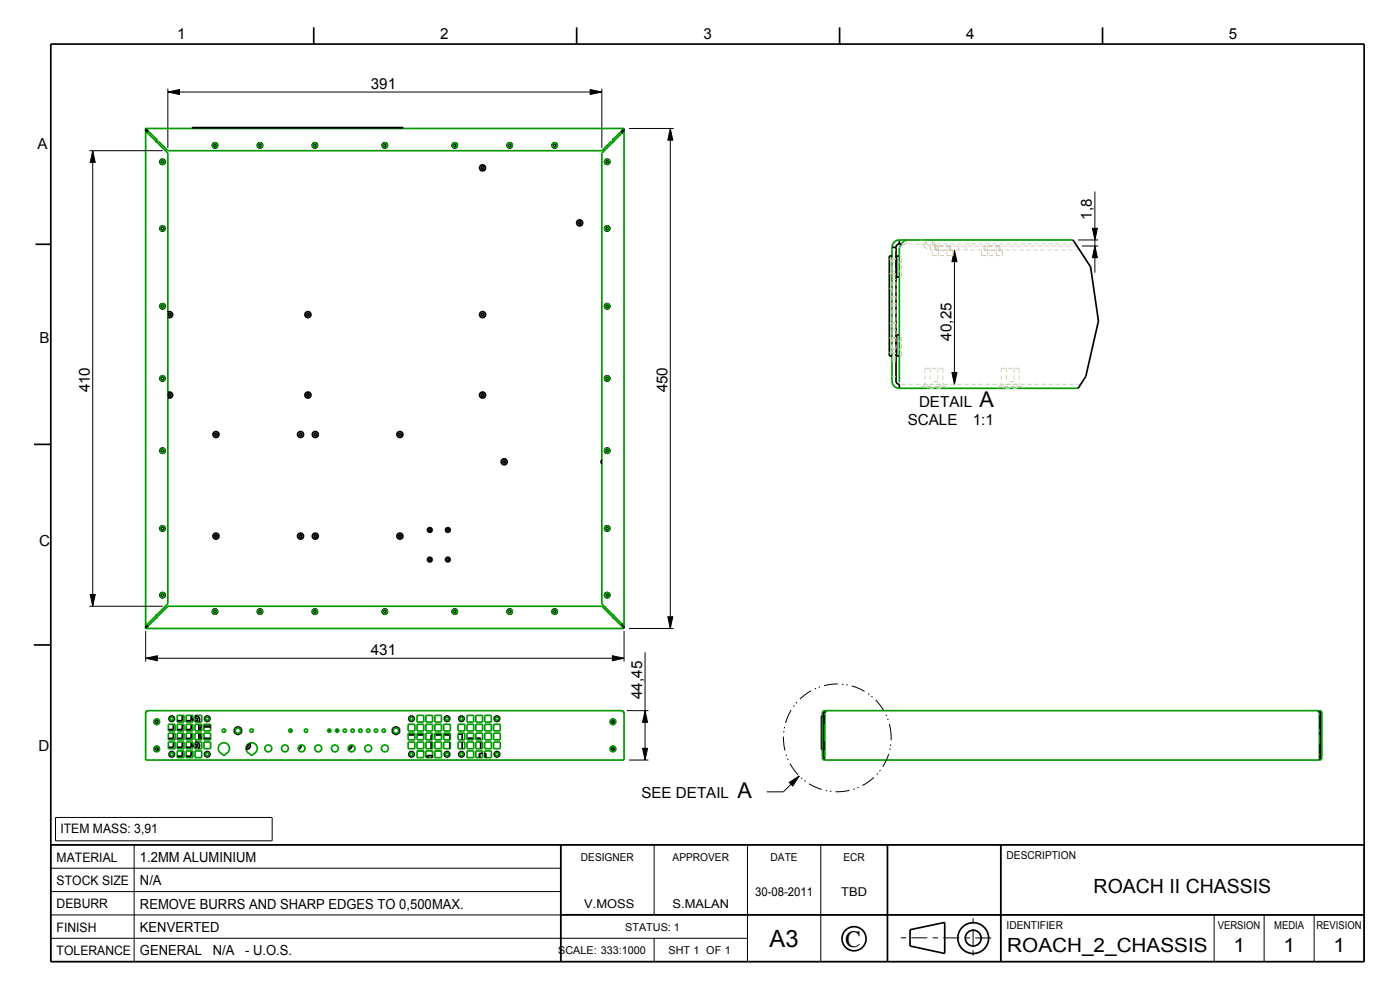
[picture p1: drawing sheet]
<svg xmlns="http://www.w3.org/2000/svg" width="420mm" height="297mm" viewBox="0 0 420 297" stroke-linecap="round" stroke-linejoin="round" font-family="sans-serif">
<g fill="#000">
<path d="M50.4 27.6l3.5-.8v1.5zM177.1 26.8l3.5 .8-3.5 .7zM201.1 38.5l.7 3.5h-1.5zM27.8 45.2l.8 3.5h-1.5zM286.3 74.9l.8 3.5h-1.5zM328.5 73.7l.7 3.5h-1.5zM327.7 68.4h1.5l-.7 3.5zM285.6 111.7h1.5l-.8 3.5zM27.1 178.2h1.5l-.8 3.5zM43.7 197.3l3.5-.8v1.5zM183.7 196.5l3.5 .8-3.5 .7zM200.3 184.9h1.5l-.7 3.5z"/>
<path d="M193.5 213l.8 3.5h-1.5zM192.8 224.3h1.5l-.8 3.5zM236.8 234.5l3-1.9-2 3z"/>
</g>
<g fill="none" stroke="#000" stroke-width=".3">
<path d="M50.4 27.6l3.5-.8v1.5zM50.4 26.6v17.8M50.4 27.6h130.2M177.1 26.8l3.5 .8-3.5 .7zM180.6 26.6v17.8M188.7 38.5h13.4M201.1 38.5l.7 3.5h-1.5zM201.1 38.5v149.9M26.8 45.2h22M27.8 45.2l.8 3.5h-1.5zM27.8 45.2v136.5M328.5 57.4v24.3"/>
<path d="M286.3 74.9l.8 3.5h-1.5zM286.3 74.9v40.3M323.4 71.9h6.1M324.6 73.7h4.9M327.7 68.4h1.5l-.7 3.5zM328.5 73.7l.7 3.5h-1.5zM285.6 111.7h1.5l-.8 3.5zM27.1 178.2h1.5l-.8 3.5zM26.8 181.7h22.1M43.7 197.3l3.5-.8v1.5zM43.7 197.3h143.5M43.7 189.1v9.2"/>
<path d="M183.7 196.5l3.5 .8-3.5 .7zM187.2 189.1v9.2M188.7 188.4h13.4M193.5 195.5v32.3M200.3 184.9h1.5l-.7 3.5zM188 213h6.5M193.5 213l.8 3.5h-1.5zM188.7 227.8h5.8M192.8 224.3h1.5l-.8 3.5zM236.8 234.5l3-1.9-2 3zM239.8 232.6l-4.8 4.7h-5M15.2 253.2h394v35h-394z"/>
<path d="M16.7 245h65v7h-65zM40.2 253.2v35M168.2 253.2v35M196.2 253.2v21M224.2 253.2v35M246.2 253.2v35M266.2 253.2v35M300.2 253.2v35M15.2 274.2h394M15.2 267.2h153M15.2 260.2h153M364.2 274.2v14"/>
<path d="M379.2 274.2v14M394.2 274.2v14M15.2 281.2h209M196.2 281.2v7"/>
</g>
<g fill="none" stroke="#000" stroke-width=".51">
<path d="M15.2 13.2h394v275h-394zM94.1 8.2v5M173 8.2v5M251.9 8.2v5M330.8 8.2v5M43.7 38.5v.7h.7l-.7-.3M44.1 39.2l.3 .8M57.7 38.5v-.3h63.2v.3M186.8 39.2l-.3 .8M187.2 38.5v.7h-.7l.7-.3M10.7 73.2h4.5M267.6 76.7h-.8v30h.8"/>
<path d="M267.6 74.1h1.2M268.8 74.1v40.1a1 1 0 0 0 1 1v1.2M269.8 73.1a1 1 0 0 0-1 1M269.8 71.9v1.2M269.8 73.1h.7M321.9 71.9l5.3 8 2.3 16.3-3.8 16.6-2.3 3.6M10.2 133.2h5M10.1 193.3h5M43.7 188l.7-.4h-.7v.8M44.4 186.9l-.3 .7M186.5 186.9l.3 .7M187.2 188l-.7-.4h.7v.8"/>
<path d="M50.7 214.9l.8-.4 .8 .4v1l-.8 .4-.8-.4zM52 217.1v1.5h-1.5M52 219.7v1.6h-1.5M54.7 214.4v1.6h-1.5M54.7 217.1v1.5h-1.5M54.7 219.7v1.6h-1.5M57.3 214.4v1.6h-1.5M57.3 217.1v1.5h-1.5M57.3 219.7v1.6h-1.5M57.8 215.2v.8M58.5 215.3a.43 .43 0 0 1 .6 0 .43 .43 0 0 1 0 .6 .43 .43 0 0 1-.6 0M58.5 214.6a1.05 1.05 0 0 1 1.2 .5 1.05 1.05 0 0 1-.2 1.3"/>
<path d="M59.7 219.7v2M60.1 219.7v1.6h.4M60.5 217.2h-.8v1.9M60.5 217.9h-.4v1.2M61.2 217.9h2M61.2 217.2h2M61.4 214.9l.8-.4 .8 .4v1l-.8 .4-.8-.4zM67.6 218.9v.2M70.3 218.4l1.1-.7 1 .7v1.2l-1 .6-1.1-.6zM87.4 218.5v.9M98.8 218.5v1M101.1 218.5v1"/>
<path d="M110.9 218.9v.2M117.7 218.4l1.1-.7 1 .7v1.2l-1 .6-1.1-.6zM122.6 214.9l.8-.4 .8 .4v1l-.8 .4-.8-.4zM133.3 214.9l.8-.4 .8 .4v1l-.8 .4-.8-.4zM137.6 214.9l.8-.4 .8 .4v1l-.8 .4-.8-.4zM148.3 214.9l.8-.4 .8 .4v1l-.8 .4-.8-.4zM246.7 214.6h-.3v10h.3M246.7 213.7h.4M247.1 213.7v13.4l.3 .3v.4M247.4 213.4l-.3 .3M247.4 213v.4M247.4 213.4h.3"/>
<path d="M395.6 213.4h.2M395.8 213.4l.4 .3M395.8 213v.4M396.2 213.7v13.4l-.4 .3v.4M396.2 213.7h.4M46.6 224.6l.1 .1M47.4 224.6v.1M50.7 225.6l.8-.5 .8 .5v.9l-.8 .5-.8-.5zM52 222.4v1.6h-1.5M54.7 222.4v1.6h-1.5M54.7 225.1v1.5h-1.5M57.3 222.4v1.6h-1.5"/>
<path d="M57.3 225.1v1.5h-1.5M57.8 223.1v.8M58.5 223.2a.43 .43 0 0 1 .6 0 .43 .43 0 0 1 0 .6 .43 .43 0 0 1-.6 0M58.5 222.5a1.05 1.05 0 0 1 1.3 .6 1.05 1.05 0 0 1-.4 1.3M61.2 221.3h2M61.4 225.6l.8-.5 .8 .5v.9l-.8 .5-.8-.5zM74.3 223.1l.1 .6-.5 .2M74.8 222.8a1.05 1.05 0 0 1 .2 1.2 1.05 1.05 0 0 1-1.2 .5M90.3 223.3l-.2 .9-.6 .3M104.9 223.4l-.1 .4-.3 .1M105.5 223.3l-.2 .9-.8 .3M122.4 220.3h2"/>
<path d="M122.6 225.6l.8-.5 .8 .5v.9l-.8 .5-.8-.5zM125.1 220.3h2M125.1 225.1h2M128.2 226.5v.6M129.3 225.1h.5M129.3 222.4v2M129.6 226.5v.6M129.8 220.3h-.5v1.4M130.4 225.1h2M130.4 220.3h2M133.1 220.3h1.9v1.4M133.3 225.6l.8-.5 .8 .5v.9l-.8 .5-.8-.5z"/>
<path d="M135 222.4v2M137.4 220h1.3v1.7M137.6 225.6l.8-.5 .8 .5v.9l-.8 .5-.8-.5zM138.7 222.4v2M140.1 221.2h2M142.8 221.2h1.4v.5M143.9 225.8v1.3M144.2 222.4v2M145.7 225.8v1.3M148.3 225.6l.8-.5 .8 .5v.9l-.8 .5-.8-.5zM15.2 253.2h394M168.2 253.2v35"/>
<path d="M266.2 253.2v35M300.2 253.2v35M168.2 274.2h241M273 278.6l10.4-2.1v9.3l-10.4-2.3M273 278.7v4.9"/>
<circle cx="48.8" cy="48.5" r=".43"/>
<circle cx="64.5" cy="43.6" r=".43"/>
<circle cx="78" cy="43.6" r=".43"/>
<circle cx="94.5" cy="43.6" r=".43"/>
<circle cx="115.5" cy="43.6" r=".43"/>
<circle cx="136.4" cy="43.6" r=".43"/>
<circle cx="152.9" cy="43.6" r=".43"/>
<circle cx="166.4" cy="43.6" r=".43"/>
<circle cx="182.2" cy="48.5" r=".43"/>
<circle cx="48.8" cy="68.5" r=".43"/>
<circle cx="182.2" cy="68.5" r=".43"/>
<circle cx="48.8" cy="91.8" r=".43"/>
<circle cx="182.2" cy="91.8" r=".43"/>
<circle cx="48.8" cy="113.4" r=".43"/>
<circle cx="182.2" cy="113.4" r=".43"/>
<circle cx="48.8" cy="135.1" r=".43"/>
<circle cx="182.2" cy="135.1" r=".43"/>
<circle cx="48.8" cy="158.4" r=".43"/>
<circle cx="182.2" cy="158.4" r=".43"/>
<circle cx="48.8" cy="178.4" r=".43"/>
<circle cx="182.2" cy="178.4" r=".43"/>
<circle cx="64.5" cy="183.3" r=".43"/>
<circle cx="78" cy="183.3" r=".43"/>
<circle cx="94.5" cy="183.3" r=".43"/>
<circle cx="115.5" cy="183.3" r=".43"/>
<circle cx="136.4" cy="183.3" r=".43"/>
<circle cx="152.9" cy="183.3" r=".43"/>
<circle cx="166.4" cy="183.3" r=".43"/>
<circle cx="47" cy="216.3" r=".43"/>
<circle cx="183.9" cy="216.3" r=".43"/>
<circle cx="47" cy="224.5" r=".43"/>
<circle cx="183.9" cy="224.5" r=".43"/>
<circle cx="256.2" cy="281.3" r="3.6"/>
<circle cx="292" cy="281.2" r="4.6"/>
<circle cx="292" cy="281.2" r="2.37"/>
</g>
<path d="M291.9 275.2v12M270.2 281l28.4 .1" fill="none" stroke="#000" stroke-width=".3" stroke-dasharray="1.6 1.6 4.8 1.6" stroke-linecap="butt"/>
<g fill="none" stroke="#090" stroke-width=".51">
<path d="M43.7 39.2l6.7 6.7v135.1l-6.7 6.6zM186.5 40l.7-.8v148.4l-6.6-6.6v-135.1zM46.6 42.6h.4M47 41.8l-3.3-3.3h143.5l-3.3 3.3M183.9 42.6h.4M183.9 41.4v1h-.5l-2.8 2.8h-130.3l-2.8-2.8h-.5v-1M272 71.9a3.8 3.8 0 0 0-2.2 2.2v40.5M321.9 71.9h-52.1a2.2 2.2 0 0 0-2.2 2.2v40.1a2.2 2.2 0 0 0 2.2 2.2h53.6M43.7 188.4l6.7-6.7h130.2l6.6 6.7zM46.6 184.3h.4M47 185v.5M183.9 184.3h.4"/>
<path d="M183.9 185v.5M44.4 213l-.7 .7M44.4 213l-.5 .2-.2 .5M44.4 213h142.1M50.5 217.1h2v2h-2zM50.5 219.7h2v2h-2zM53.2 214.4h2v2h-2zM53.2 217.1h2v2h-2zM53.2 219.7h2v2h-2zM55.8 214.4h2v2h-2zM55.8 217.1h2v2h-2zM55.8 219.7h2v2h-2z"/>
<path d="M58.5 214.4h2v2h-2zM58.5 217.1h2v2h-2zM58.5 219.7h2v2h-2zM61.2 217.1h2v2h-2zM61.2 219.7h2v2h-2zM122.4 219.7h2v2h-2zM122.4 217.1h2v2h-2zM125.1 219.7h2v2h-2zM125.1 217.1h2v2h-2zM125.1 214.4h2v2h-2zM127.8 219.7h2v2h-2zM127.8 217.1h2v2h-2z"/>
<path d="M127.8 214.4h2v2h-2zM130.4 219.7h2v2h-2zM130.4 217.1h2v2h-2zM130.4 214.4h2v2h-2zM133.1 219.7h2v2h-2zM133.1 217.1h2v2h-2zM137.4 219.7h2v2h-2zM137.4 217.1h2v2h-2zM140.1 219.7h2v2h-2zM140.1 217.1h2v2h-2zM140.1 214.4h2v2h-2zM142.8 219.7h2v2h-2z"/>
<path d="M142.8 217.1h2v2h-2zM142.8 214.4h2v2h-2zM145.4 219.7h2v2h-2zM145.4 217.1h2v2h-2zM145.4 214.4h2v2h-2zM148.1 219.7h2v2h-2zM148.1 217.1h2v2h-2zM186.5 213l.7 .7M186.5 213l.5 .2 .2 .5M187.2 213.7v14.1h-143.5v-14.1M246.9 213.2l.5-.2h148.4l.5 .2 .3 .5v13.4l-.3 .5-.5 .2h-148.4l-.5-.2-.2-.5v-13.4zM248.2 213l-.8 .7v13.5"/>
<path d="M395.1 213l.7 .7v13.7M50.5 222.4h2v2h-2zM53.2 222.4h2v2h-2zM53.2 225.1h2v2h-2zM55.8 222.4h2v2h-2zM55.8 225.1h2v2h-2zM58.5 222.4h2v2h-2zM58.5 225.1h2v2h-2zM61.2 222.4h2v2h-2zM65.9 223.2a1.7 1.7 0 0 1 2.7 .2 1.7 1.7 0 0 1-1.1 2.6v.4h-.7v-.4a1.7 1.7 0 0 1-.9-2.8zM74.2 223.2a1.7 1.7 0 0 1 2.7 .2 1.7 1.7 0 0 1-1 2.6v.4h-.8v-.4a1.7 1.7 0 0 1-.9-2.8zM122.4 222.4h2v2h-2z"/>
<path d="M125.1 225.1h2v2h-2zM125.1 222.4h2v2h-2zM127.8 225.1h2v2h-2zM127.8 222.4h2v2h-2zM130.4 225.1h2v2h-2zM130.4 222.4h2v2h-2zM133.1 222.4h2v2h-2zM137.4 222.4h2v2h-2zM140.1 225.1h2v2h-2zM140.1 222.4h2v2h-2zM142.8 225.1h2v2h-2zM142.8 222.4h2v2h-2z"/>
<path d="M145.4 225.1h2v2h-2zM145.4 222.4h2v2h-2zM148.1 222.4h2v2h-2z"/>
</g>
<g fill="none" stroke="#d9d2ad" stroke-width=".3" stroke-dasharray="1.3 .8" stroke-linecap="butt">
<path d="M267.6 78.4l-.8-.8M267.6 74.9h1.2M268.8 77.8h-1.2M270.5 78.6h-2.9M270.5 77l-.2-.2M270.5 73.1h52.2M272 71.9v1.2M272 73.1l-.7 .2-1.5 .8M277.2 73.6l.1 .2M277.2 73.6l-.9-.5M277.3 73.8l.6 .7 1.3 .4M277.6 71.9v1.2"/>
<path d="M278.2 73.1l.1 .1M278.2 73.1l-1-1-.9-.2M278.3 73.2l.9 .5M279.2 73.7v1.2M279.7 76.4l.2 .2M279.8 72.3v1M279.8 72.3v-.4M279.9 76.6h5.8M280 73.4l-.2-.1M280.4 73.1v.5M280.4 73.6l.1 .2M280.4 73.1l.1 .1"/>
<path d="M280.4 73.1l-.6-.8M280.4 73.6l-.4-.2M280.5 73.2v.6M280.5 73.8l.2 .6M280.5 73.2l.9 .5M280.7 74.4l.7 .5M281.4 73.7v1.2M281.5 76.6v-2.9M284.1 76.6v-2.9M285.8 76.6l.2-.2M287.6 73.7v1.2M289.8 73.7v1.2"/>
<path d="M294.5 76.4l.2 .2M294.7 76.6h5.8M296.3 76.6v-2.9M298.9 76.6v-2.9M300.6 76.6l.2-.2M323.1 73.7h-43.9M323.9 74.9h-44.7M267.6 81.4l-.8 .8M267.6 98.9h1.2M267.6 98.7h1.2M267.6 96.9h1.2M267.6 96.9h-.8"/>
<path d="M267.6 96.7h1.2M267.6 93.8h1.2M267.6 93.1h1.2M267.6 90.9h1.2M267.6 88.9h1.2M267.6 86.6h-.8M267.6 84.7h1.2M267.6 82.9h1.2M267.6 80.9h1.2M268.8 82h-1.2M270.3 83.1l.2-.2M270.5 82.8v-5.8"/>
<path d="M270.5 81.2h-2.9M267.6 102l-.8-.8M267.6 112.9h1.2M267.6 105l-.8 .8M267.6 108.3h1.2M267.6 107.8h1.2M267.6 107.3h1.2M267.6 106.9h1.2M267.6 104.9h1.2M268.8 105.6h-1.2M268.8 101.4h-1.2M269.8 114.6v.6"/>
<path d="M270.3 106.7l.2-.2M270.5 106.4v-5.8M270.5 104.8h-2.9M270.5 102.2h-2.9M270.5 100.6l-.2-.2M276.5 116.4v-.5M278.4 116.4v-.5M282.1 116.4v-.5M283.9 115.9h-7.4M283.9 116.4v-.5M299.4 116.4v-.5M301.2 116.4v-.5"/>
<path d="M304.9 116.4v-.5M306.8 115.9h-7.4M306.8 116.4v-.5M324.2 115.2h-54.4"/>
</g>
<path d="M267.3 221.1a16.2 16.2 0 0 0-23.7-14.2 16.2 16.2 0 0 0-1.4 27.7 16.2 16.2 0 0 0 25.1-11.8v-1.7" fill="none" stroke="#000" stroke-width=".3" stroke-dasharray="4.2 1.3 .4 .8 .4 1.3" stroke-linecap="butt"/>
<!-- layer: 02___PRT_ALL_AXES -->
<g fill="none" stroke="#000" stroke-width=".51">
<path d="M268.8 77.5h.2M269.8 76.8h-.8v6.3h.8M50.4 93.6a.9 .9 0 0 1 1.2 .1 .9 .9 0 0 1 0 1.2 .9 .9 0 0 1-1.2 .1M268.8 82.3h.2M50.4 117.7a.9 .9 0 0 1 1.2 .1 .9 .9 0 0 1 0 1.2 .9 .9 0 0 1-1.2 .1M268.8 105.9h.2M268.8 101.1h.2M269.8 100.4h-.8v6.3h.8M180.6 137.8a.9 .9 0 0 0 0 1.2M247.1 216.4h.1M247.1 214.8h.1M247.4 214.6h-.2v2.1h.2"/>
<path d="M395.8 215.3h.3v2.1h-.3M395.8 219.9h.4M395.8 218.1h.4M395.8 214.7h.4M396.1 217.1h.1M396.1 215.5h.1M128.2 227.1v-.6h1.4v.6M144.8 225.8h-.9v1.3M145.4 225.8h.3v1.3M247.1 224.3h.1M247.1 222.7h.1M247.4 222.4h-.2v2.1h.2"/>
<path d="M395.8 223.4h.3v2.1h-.3M395.8 226.8h.4M396.1 225.4h.1M396.1 225.3h.1M396.1 223.7h.1"/>
<circle cx="48.8" cy="48.5" r=".8"/>
<circle cx="64.5" cy="43.6" r=".8"/>
<circle cx="78" cy="43.6" r=".8"/>
<circle cx="94.5" cy="43.6" r=".8"/>
<circle cx="115.5" cy="43.6" r=".8"/>
<circle cx="136.4" cy="43.6" r=".8"/>
<circle cx="144.8" cy="50.3" r=".9"/>
<circle cx="144.8" cy="50.3" r=".38"/>
<circle cx="152.9" cy="43.6" r=".8"/>
<circle cx="166.4" cy="43.6" r=".8"/>
<circle cx="182.2" cy="48.5" r=".8"/>
<circle cx="48.8" cy="68.5" r=".8"/>
<circle cx="173.9" cy="66.8" r=".9"/>
<circle cx="173.9" cy="66.8" r=".38"/>
<circle cx="182.2" cy="68.5" r=".8"/>
<circle cx="48.8" cy="91.8" r=".8"/>
<circle cx="50.9" cy="94.3" r=".38"/>
<circle cx="92.4" cy="94.3" r=".9"/>
<circle cx="92.4" cy="94.3" r=".38"/>
<circle cx="144.8" cy="94.3" r=".9"/>
<circle cx="144.8" cy="94.3" r=".38"/>
<circle cx="182.2" cy="91.8" r=".8"/>
<circle cx="48.8" cy="113.4" r=".8"/>
<circle cx="50.9" cy="118.4" r=".38"/>
<circle cx="92.4" cy="118.4" r=".9"/>
<circle cx="92.4" cy="118.4" r=".38"/>
<circle cx="144.8" cy="118.4" r=".9"/>
<circle cx="144.8" cy="118.4" r=".38"/>
<circle cx="182.2" cy="113.4" r=".8"/>
<circle cx="48.8" cy="135.1" r=".8"/>
<circle cx="64.8" cy="130.2" r=".9"/>
<circle cx="64.8" cy="130.2" r=".38"/>
<circle cx="90.2" cy="130.2" r=".9"/>
<circle cx="90.2" cy="130.2" r=".38"/>
<circle cx="94.6" cy="130.2" r=".9"/>
<circle cx="94.6" cy="130.2" r=".38"/>
<circle cx="120" cy="130.2" r=".9"/>
<circle cx="120" cy="130.2" r=".38"/>
<circle cx="151.3" cy="138.4" r=".9"/>
<circle cx="151.3" cy="138.4" r=".38"/>
<circle cx="182.2" cy="135.1" r=".8"/>
<circle cx="48.8" cy="158.4" r=".8"/>
<circle cx="128.9" cy="158.8" r=".7"/>
<circle cx="129" cy="158.8" r=".38"/>
<circle cx="134.4" cy="158.8" r=".7"/>
<circle cx="134.4" cy="158.8" r=".38"/>
<circle cx="182.2" cy="158.4" r=".8"/>
<circle cx="48.8" cy="178.4" r=".8"/>
<circle cx="64.8" cy="160.7" r=".9"/>
<circle cx="64.8" cy="160.7" r=".38"/>
<circle cx="90.2" cy="160.7" r=".9"/>
<circle cx="90.2" cy="160.7" r=".38"/>
<circle cx="94.6" cy="160.7" r=".9"/>
<circle cx="94.6" cy="160.7" r=".38"/>
<circle cx="120" cy="160.7" r=".9"/>
<circle cx="120" cy="160.7" r=".38"/>
<circle cx="128.9" cy="167.7" r=".7"/>
<circle cx="129" cy="167.7" r=".38"/>
<circle cx="134.4" cy="167.7" r=".7"/>
<circle cx="134.4" cy="167.7" r=".38"/>
<circle cx="182.2" cy="178.4" r=".8"/>
<circle cx="64.5" cy="183.3" r=".8"/>
<circle cx="78" cy="183.3" r=".8"/>
<circle cx="94.5" cy="183.3" r=".8"/>
<circle cx="115.5" cy="183.3" r=".8"/>
<circle cx="136.4" cy="183.3" r=".8"/>
<circle cx="152.9" cy="183.3" r=".8"/>
<circle cx="166.4" cy="183.3" r=".8"/>
<circle cx="47" cy="216.3" r=".8"/>
<circle cx="183.9" cy="216.3" r=".8"/>
<circle cx="47" cy="224.5" r=".8"/>
<circle cx="183.9" cy="224.5" r=".8"/>
</g>
<g fill="none" stroke="#d9d2ad" stroke-width=".3" stroke-dasharray="1.3 .8" stroke-linecap="butt">
<path d="M267.6 77.5v4.8M267.6 77.5h1.2M269.8 76.8h.5M279.7 75.1v1.3M280.4 73.7v1.4M285.2 73.7h-4.8M285.2 73.7v1.4M286 75.1h-6.3M286 75.1v1.3M294.5 75.1v1.3M295.2 73.7v1.4M300 73.7h-4.8"/>
<path d="M300 73.7v1.4M300.8 75.1h-6.3M300.8 75.1v1.3M267.6 82.3h1.2M269.8 83.1h.5M267.6 101.1v4.8M267.6 105.9h1.2M267.6 101.1h1.2M269.8 106.7h.5M269.8 100.4h.5M277.5 115.9v-5.5M277.5 110.4h5.4"/>
<path d="M279.1 110.4v4M281.4 114.4h-2.3M281.4 110.4v4M282.9 115.9v-5.5M300.4 115.9v-5.5M300.4 110.4h5.4M301.9 110.4v4M304.2 114.4h-2.3M304.2 110.4v4M305.8 115.9v-5.5"/>
</g>
<!-- layer: AXES -->
<g fill="none" stroke="#d9d2ad" stroke-width=".3" stroke-dasharray="1.3 .8" stroke-linecap="butt">
<path d="M280.7 74.9v-1.2M284.9 74.9v-1.2M284.9 74.9h-4.2M284.9 73.7h-4.2M295.5 73.7v1.2M299.7 73.7v1.2M299.7 74.9h-4.2M299.7 73.7h-4.2M267.6 83.7h1.2M268.8 96.5h-1.2M268.8 91.7h-1.2M267.6 104.5v-20.8"/>
<path d="M267.6 104.5h1.2M268.8 104.5v-20.8M278.2 116.4v-1.2M282.2 116.4h-4M282.2 115.2h-4M282.2 116.4v-1.2M301.1 116.4v-1.2M305.1 116.4h-4M305.1 115.2h-4M305.1 116.4v-1.2"/>
</g>
<g fill="none" stroke="#090" stroke-width=".51">
<circle cx="48.8" cy="48.5" r=".7"/>
<circle cx="64.5" cy="43.6" r=".7"/>
<circle cx="78" cy="43.6" r=".7"/>
<circle cx="94.5" cy="43.6" r=".7"/>
<circle cx="115.5" cy="43.6" r=".7"/>
<circle cx="136.4" cy="43.6" r=".7"/>
<circle cx="152.9" cy="43.6" r=".7"/>
<circle cx="166.4" cy="43.6" r=".7"/>
<circle cx="182.2" cy="48.5" r=".7"/>
<circle cx="48.8" cy="68.5" r=".7"/>
<circle cx="182.2" cy="68.5" r=".7"/>
<circle cx="48.8" cy="91.8" r=".7"/>
<circle cx="182.2" cy="91.8" r=".7"/>
<circle cx="48.8" cy="113.4" r=".7"/>
<circle cx="182.2" cy="113.4" r=".7"/>
<circle cx="48.8" cy="135.1" r=".7"/>
<circle cx="182.2" cy="135.1" r=".7"/>
<circle cx="48.8" cy="158.4" r=".7"/>
<circle cx="182.2" cy="158.4" r=".7"/>
<circle cx="48.8" cy="178.4" r=".7"/>
<circle cx="182.2" cy="178.4" r=".7"/>
<circle cx="64.5" cy="183.3" r=".7"/>
<circle cx="78" cy="183.3" r=".7"/>
<circle cx="94.5" cy="183.3" r=".7"/>
<circle cx="115.5" cy="183.3" r=".7"/>
<circle cx="136.4" cy="183.3" r=".7"/>
<circle cx="152.9" cy="183.3" r=".7"/>
<circle cx="166.4" cy="183.3" r=".7"/>
<circle cx="47" cy="216.3" r=".8"/>
<circle cx="51.5" cy="215.4" r=".5"/>
<circle cx="62.2" cy="215.4" r=".5"/>
<circle cx="67.2" cy="219" r=".5"/>
<circle cx="71.4" cy="219" r=".8"/>
<circle cx="75.5" cy="219" r=".5"/>
<circle cx="87.1" cy="219" r=".5"/>
<circle cx="91.8" cy="219" r=".5"/>
<circle cx="98.8" cy="219" r=".5"/>
<circle cx="101.1" cy="219" r=".5"/>
<circle cx="103.5" cy="219" r=".5"/>
<circle cx="105.8" cy="219" r=".5"/>
<circle cx="108.1" cy="219" r=".5"/>
<circle cx="110.5" cy="219" r=".5"/>
<circle cx="112.8" cy="219" r=".5"/>
<circle cx="115.1" cy="219" r=".5"/>
<circle cx="118.8" cy="219" r=".8"/>
<circle cx="123.4" cy="215.4" r=".5"/>
<circle cx="134.1" cy="215.4" r=".5"/>
<circle cx="138.4" cy="215.4" r=".5"/>
<circle cx="149.1" cy="215.4" r=".5"/>
<circle cx="183.9" cy="216.3" r=".8"/>
<circle cx="47" cy="224.5" r=".8"/>
<circle cx="51.5" cy="226.1" r=".5"/>
<circle cx="62.2" cy="226.1" r=".5"/>
<circle cx="80.5" cy="224.3" r="1.03"/>
<circle cx="85.5" cy="224.3" r="1.03"/>
<circle cx="90.5" cy="224.3" r="1.03"/>
<circle cx="95.5" cy="224.3" r="1.03"/>
<circle cx="100.5" cy="224.3" r="1.03"/>
<circle cx="105.5" cy="224.3" r="1.03"/>
<circle cx="110.5" cy="224.3" r="1.03"/>
<circle cx="115.5" cy="224.3" r="1.03"/>
<circle cx="123.4" cy="226.1" r=".5"/>
<circle cx="134.1" cy="226.1" r=".5"/>
<circle cx="138.4" cy="226.1" r=".5"/>
<circle cx="149.1" cy="226.1" r=".5"/>
<circle cx="183.9" cy="224.5" r=".8"/>
</g>
<text font-size="7.2" x="230.9" y="284">A3</text>
<text font-size="7" x="253.5" y="283.8">C</text>
<g font-size="6.5">
<text x="293.8" y="121.9">A</text>
<text x="221.2" y="239.1">A</text>
</g>
<g font-size="5.8">
<text x="328.1" y="267.7">ROACH II CHASSIS</text>
<text x="302.2" y="285.2">ROACH_2_CHASSIS</text>
<text x="370" y="285.2">1</text>
<text x="385" y="285.2">1</text>
<text x="400" y="285.2">1</text>
</g>
<g font-size="4.6">
<text x="53.1" y="11.6">1</text>
<text x="132" y="11.8">2</text>
<text x="211" y="11.8">3</text>
<text x="289.8" y="11.8">4</text>
<text x="368.7" y="11.8">5</text>
<text x="111.3" y="26.7">391</text>
<text x="11.3" y="44.7">A</text>
<text x="327.6" y="65.8" transform="rotate(-90 327.6 65.8)">1,8</text>
<text x="11.8" y="102.7">B</text>
<text x="285.5" y="102" transform="rotate(-90 285.5 102)">40,25</text>
<text x="26.9" y="117.6" transform="rotate(-90 26.9 117.6)">410</text>
<text x="200.2" y="117.6" transform="rotate(-90 200.2 117.6)">450</text>
<text x="275.7" y="121.9">DETAIL</text>
<text x="272.3" y="127.5">SCALE</text>
<text x="291.8" y="127.5">1:1</text>
<text x="11.7" y="163.7">C</text>
<text x="111.3" y="196.4">431</text>
<text x="192.6" y="209.5" transform="rotate(-90 192.6 209.5)">44,45</text>
<text x="11.6" y="224.9">D</text>
<text x="192.4" y="239.1">SEE DETAIL</text>
</g>
<g font-size="4.2">
<text x="42" y="258.3">1.2MM ALUMINIUM</text>
<text x="42" y="265.3">N/A</text>
<text x="42" y="272.3">REMOVE BURRS AND SHARP EDGES TO 0,500MAX.</text>
<text x="42" y="279.3">KENVERTED</text>
<text x="42" y="286.3">GENERAL</text>
<text x="63.9" y="286.3">N/A</text>
<text x="73.6" y="286.3">- U.O.S.</text>
</g>
<g font-size="3.9">
<text x="18.1" y="249.7">ITEM MASS: 3,91</text>
<text x="17" y="258.2">MATERIAL</text>
<text x="17" y="265.2">STOCK SIZE</text>
<text x="17" y="272.2">DEBURR</text>
<text x="17" y="279.2">FINISH</text>
<text x="17" y="286.2">TOLERANCE</text>
</g>
<g font-size="3.6">
<text x="226.5" y="268.6">30-08-2011</text>
<text x="252.4" y="268.6">TBD</text>
<text x="175.3" y="272.1">V.MOSS</text>
<text x="201.7" y="272.1">S.MALAN</text>
</g>
<g font-size="3.3">
<text x="174.3" y="258">DESIGNER</text>
<text x="201.8" y="258">APPROVER</text>
<text x="231.2" y="258">DATE</text>
<text x="253" y="258">ECR</text>
<text x="302" y="257.5">DESCRIPTION</text>
<text x="187.6" y="279">STATUS: 1</text>
<text x="302" y="278.5">IDENTIFIER</text>
<text x="365.3" y="278.5">VERSION</text>
<text x="382.2" y="278.5">MEDIA</text>
<text x="394.9" y="278.5">REVISION</text>
<text x="167.5" y="286">SCALE: 333:1000</text>
<text x="200.5" y="286">SHT 1 OF 1</text>
</g>
</svg>
